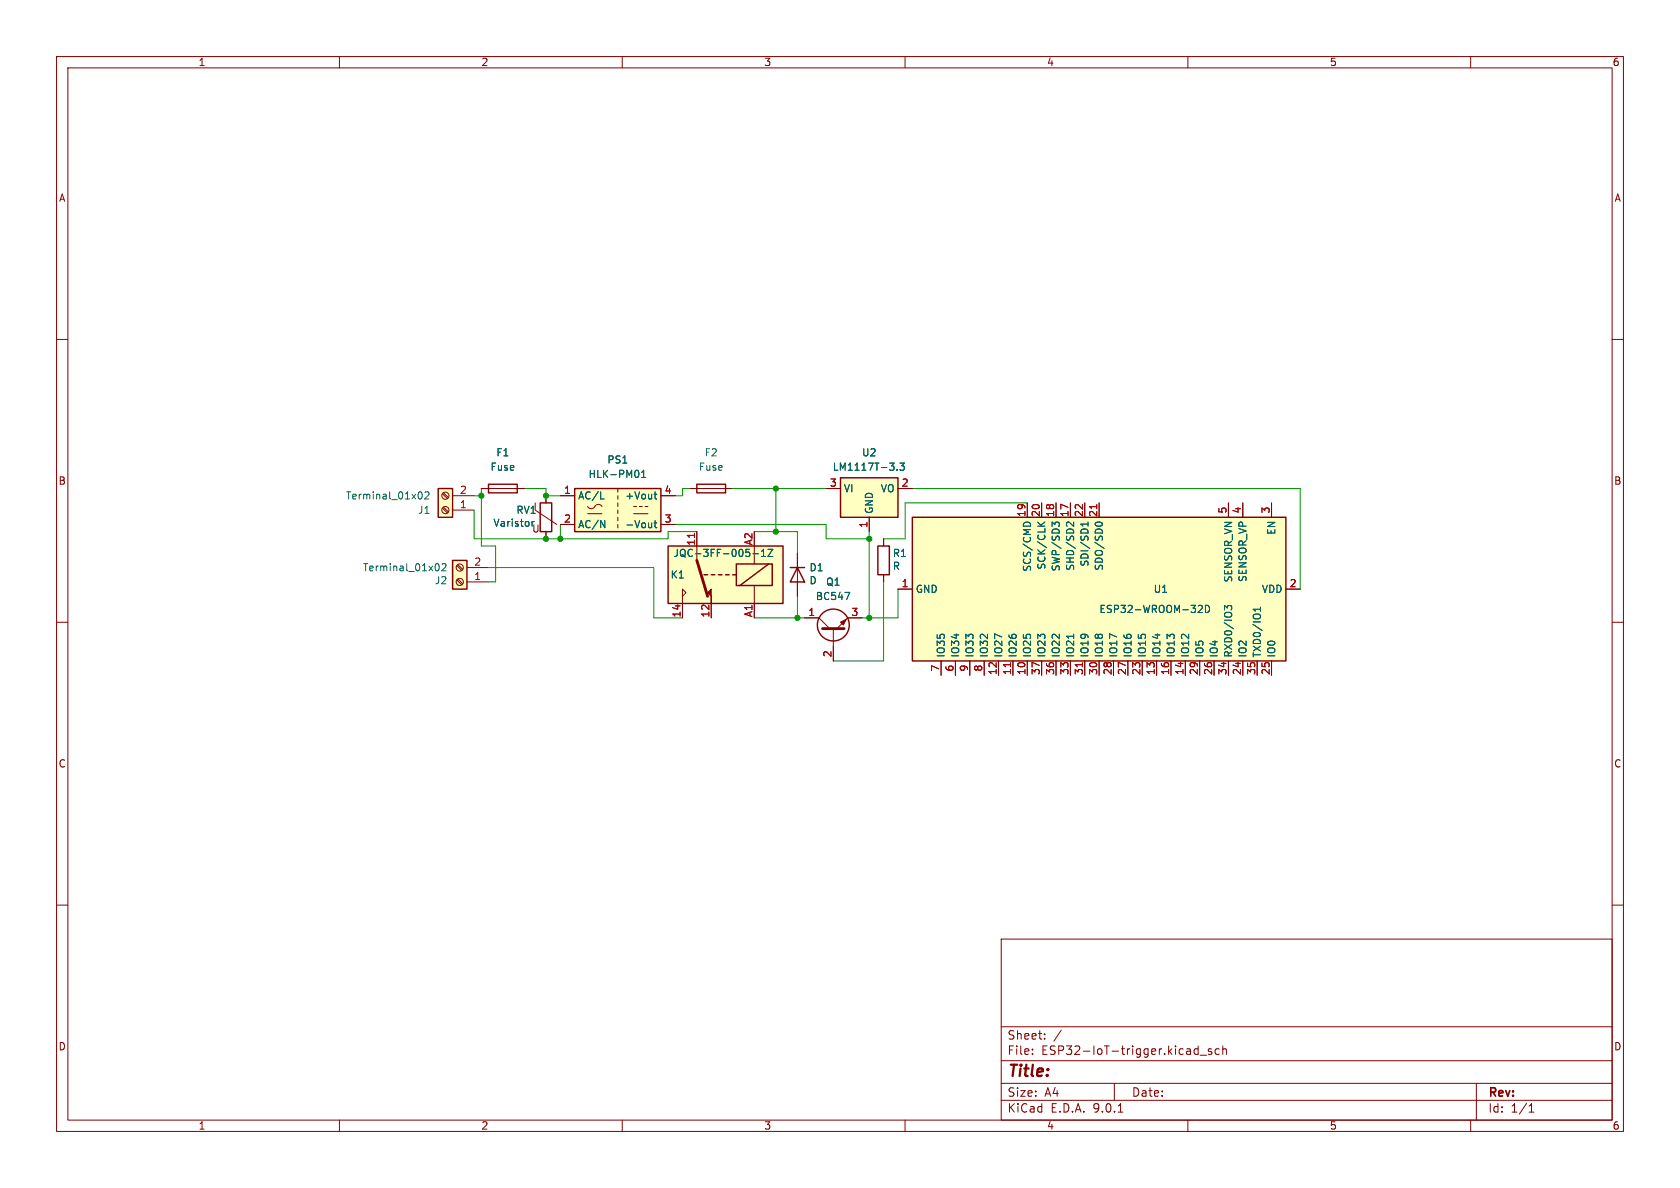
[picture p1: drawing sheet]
<svg xmlns="http://www.w3.org/2000/svg" width="297mm" height="210mm" viewBox="0 0 297 210" stroke-linecap="round" stroke-linejoin="round" font-family="sans-serif">
<g fill="none" stroke="#840000" stroke-width=".18">
<path d="M10 10h277v190h-277zM12 12h273v186h-273zM60 10v2M110 10v2M160 10v2M210 10v2M260 10v2M10 60h2M285 60h2M10 110h2M285 110h2M10 160h2"/>
<path d="M177 166h108v32h-108zM285 160h2M60 198v2M110 198v2M160 198v2M177 194.5h108M177 191.5h108M177 187.5h108M177 181.5h108M182.5 186.3v.1M182.5 185.5v.1M184.7 183.6v.1"/>
<path d="M184.7 182.8v.1M187.6 182.1l-1.3 2M197 191.5v3M197.7 196.6h.8M210 198v2M211.2 186.3h.6M211.2 185.5h.6M211.8 184.9v1.5M212.2 186.5h1.1M214.2 185.5l-.4-.1-.2 .2 .1 .2 .5 .2v.3h-.6M215.5 185.5l-.4-.1-.3 .3v.4l.2 .2h.5M216.2 185.5l.2-.1 .3 .1 .1 .9"/>
<path d="M216.2 184.9v1.5M260 198v2M261 191.5v6.5M270.3 196.6h.9M270.3 195.5l.4-.4v1.5"/>
</g>
<path d="M118.1 96.5h20.3v10.2h-20.3z" fill="#ffffc2"/>
<path d="M123.2 94v5.1M133.3 96.5v3.2M120.6 105.4l.7-.6-.7-.7v5.1M125.7 106.7v2.5M133.3 103.5v5.7" fill="none" stroke="#840000" stroke-width=".18"/>
<path d="M118.1 96.5h20.3v10.2h-20.3zM130.2 99.7h6.3v3.8h-6.3zM135.9 99.7l-5.1 3.8M124.5 101.6h.6M125.7 101.6h.7M127 101.6h.6M128.3 101.6h.6M129.5 101.6h.7" fill="none" stroke="#840000" stroke-width=".25"/>
<path d="M125.1 104.8l.6-.7v2.6v-1.3z" fill="#840000" stroke="#840000" stroke-width=".18"/>
<path d="M123.2 99.1l1.9 6.3" fill="none" stroke="#840000" stroke-width=".51"/>
<path d="M122.8 94.3v.7" fill="none" stroke="#a90000" stroke-width=".18"/>
<path d="M133.1 97.9h1M134.6 98.4h.7M134.6 97.5l.4-.4v1.3M135.8 97.1h.8l-.8 1.3h.8" fill="none" stroke="#006464" stroke-width=".18"/>
<path d="M161.3 91.4h66v25.4h-66z" fill="#ffffc2"/>
<path d="M161.3 91.4h66v25.4h-66z" fill="none" stroke="#840000" stroke-width=".25"/>
<g fill="none" stroke="#840000" stroke-width=".18">
<path d="M181.6 88.9v2.5M184.1 88.9v2.5M186.7 88.9v2.5M189.2 88.9v2.5M191.8 88.9v2.5M194.3 88.9v2.5M217.2 88.9v2.5M219.7 88.9v2.5M224.8 88.9v2.5M158.7 104.1h2.6M166.4 116.8v2.6M168.9 116.8v2.6"/>
<path d="M171.4 116.8v2.6M174 116.8v2.6M176.5 116.8v2.6M179.1 116.8v2.6M181.6 116.8v2.6M184.1 116.8v2.6M186.7 116.8v2.6M189.2 116.8v2.6M191.8 116.8v2.6M194.3 116.8v2.6M196.8 116.8v2.6M199.4 116.8v2.6"/>
<path d="M201.9 116.8v2.6M204.5 116.8v2.6M207 116.8v2.6M209.5 116.8v2.6M212.1 116.8v2.6M214.6 116.8v2.6M217.2 116.8v2.6M219.7 116.8v2.6M222.2 116.8v2.6M224.8 116.8v2.6M227.3 104.1h2.6"/>
</g>
<g fill="none" stroke="#006464" stroke-width=".18">
<path d="M181 92.5l.5-.2 .6 .2M183.5 92.3l.7 .7M184.7 92.3l-.7 .5M187.3 92.9v-.4l-.3-.2-.4 .1-.1 .3-.5-.4v.8M189.8 92.3v.8l-.9-.8-.3 .1-.1 .4M192.3 92.3v.7M192.3 92.7h-1.2l.3 .3M193.6 92.7a.68 .68 0 0 1 .7-.4 .68 .68 0 0 1 .6 .4M189.8 112.1v.7M211.8 107.1l.5-.1 .3 .4-.8 .9h.8M213.1 107a.64 .64 0 0 1 .7 .6 .64 .64 0 0 1-.7 .7zM217.7 107.8v-.5l-.1-.2h-.5l-.1 .4-.5-.5v.8"/>
<path d="M222.8 107.3v.8M222.8 107.7h-1.2l.3 .4"/>
</g>
<path d="M193.9 89.2v.7M178.7 117.1v.8M191.4 117.1v.8" fill="none" stroke="#a90000" stroke-width=".18"/>
<path d="M148.6 84.5h10.1v6.9h-10.1z" fill="#ffffc2"/>
<g fill="none" stroke="#840000" stroke-width=".25">
<path d="M86.4 85.6h5v1.5h-5zM95.5 88.9h2v5.1h-2zM123.2 85.6h5.1v1.5h-5.1zM148.6 84.5h10.1v6.9h-10.1zM155.2 96.5h2v5.1h-2zM139.7 100.3h2.5M141 100.3l1.2 2.6h-2.5z"/>
<circle cx="147.3" cy="110.5" r="2.82"/>
</g>
<g fill="none" stroke="#840000" stroke-width=".18">
<path d="M85.1 86.4h7.6M94.6 88.9v1.3l3.8 2.5M96.5 87.6v1.3M96.5 94v1.3M121.9 86.4h7.6M141 97.8v7.6M146 86.4h2.6M153.7 91.4v2.6M156.2 95.3v1.2M158.7 86.4h2.6M142.2 109.2h2.6l1.9 1.9M147.3 111.1v5.7"/>
<path d="M152.4 109.2h-2.5l-1.9 1.9M156.2 101.6v1.3"/>
</g>
<path d="M94.1 92.2v.8M94.4 92.2l-.3 .2M158.6 83v.1M159.1 81.9h.8l-.5 .4 .4 .2v.5l-.2 .1-.5-.1M149.4 104.7h.8l-.5 1.3" fill="none" stroke="#006464" stroke-width=".18"/>
<path d="M145.4 111.1h3.8" fill="none" stroke="#840000" stroke-width=".51"/>
<path d="M148.6 110l1-.5-.5 1z" fill="#840000" stroke="#840000" stroke-width=".18"/>
<path d="M77.5 86.4h2.5v5h-2.5z" fill="#ffffc2"/>
<path d="M77.5 86.4h2.5v5h-2.5z" fill="none" stroke="#840000" stroke-width=".25"/>
<g fill="none" stroke="#840000" stroke-width=".18">
<path d="M78.2 89.8l.9 .9M78.2 87.3l.9 .8M78.4 89.7l.9 .8M78.4 87.1l.9 .9M80 90.2h3.8M80 87.6h3.8"/>
<circle cx="78.7" cy="90.2" r=".63"/>
<circle cx="78.7" cy="87.6" r=".63"/>
</g>
<path d="M74.2 86.9a.68 .68 0 0 1 .5 .7 .68 .68 0 0 1-.5 .6M75.1 87.1l.5-.2 .2 .4-.7 .9h.7" fill="none" stroke="#006464" stroke-width=".18"/>
<path d="M80 99.1h2.5v5h-2.5z" fill="#ffffc2"/>
<path d="M80 99.1h2.5v5h-2.5z" fill="none" stroke="#840000" stroke-width=".25"/>
<g fill="none" stroke="#840000" stroke-width=".18">
<path d="M80.8 100l.8 .8M80.9 99.8l.9 .9M80.8 102.5l.8 .9M80.9 102.4l.9 .8M82.5 102.9h3.9M82.5 100.3h3.9"/>
<circle cx="81.3" cy="102.9" r=".63"/>
<circle cx="81.3" cy="100.3" r=".63"/>
</g>
<path d="M77.2 99.6a.68 .68 0 0 1 .5 .7 .68 .68 0 0 1-.5 .6M78.1 99.8l.5-.2 .3 .4-.8 .9h.8" fill="none" stroke="#006464" stroke-width=".18"/>
<path d="M101.6 86.4h15.2v7.6h-15.2z" fill="#ffffc2"/>
<path d="M101.6 86.4h15.2v7.6h-15.2z" fill="none" stroke="#840000" stroke-width=".25"/>
<g fill="none" stroke="#840000" stroke-width=".18">
<path d="M85.1 86.4h1.3M91.4 86.4h1.3M96.5 87.6v1.3M96.5 94v1.3M99.1 87.6h2.5M99.1 92.7h2.5M103.9 89.5a.8 .8 0 0 0 .8 .4 .8 .8 0 0 0 .6-.6 .73 .73 0 0 1 1.1 .2M103.9 90.8h2.5M109.2 86.4v.6M109.2 87.6v.7M109.2 88.9v.6M109.2 90.2v.6"/>
<path d="M109.2 91.4v.7M109.2 92.7v.6M112 90.8h2.6M112 89.5h.5M113 89.5h.5M114 89.5h.6M116.8 87.6h2.6M116.8 92.7h2.6M123.2 94v2.5M141 97.8v2.5M146 86.4h2.6M153.7 91.4v2.6"/>
<path d="M156.2 95.3v1.2M158.7 86.4h2.6M181.6 88.9v2.5M184.1 88.9v2.5M186.7 88.9v2.5M189.2 88.9v2.5M191.8 88.9v2.5M194.3 88.9v2.5M217.2 88.9v2.5M219.7 88.9v2.5M224.8 88.9v2.5M120.6 106.7v2.5"/>
<path d="M125.7 106.7v2.5M133.3 106.7v2.5M141 102.9v2.5M142.2 109.2h2.6M147.3 114.3v2.5M149.9 109.2h2.5M156.2 101.6v1.3M158.7 104.1h2.6M166.4 116.8v2.6M168.9 116.8v2.6M171.4 116.8v2.6M174 116.8v2.6"/>
<path d="M176.5 116.8v2.6M179.1 116.8v2.6M181.6 116.8v2.6M184.1 116.8v2.6M186.7 116.8v2.6M189.2 116.8v2.6M191.8 116.8v2.6M194.3 116.8v2.6M196.8 116.8v2.6M199.4 116.8v2.6M201.9 116.8v2.6M204.5 116.8v2.6"/>
<path d="M207 116.8v2.6M209.5 116.8v2.6M212.1 116.8v2.6M214.6 116.8v2.6M217.2 116.8v2.6M219.7 116.8v2.6M222.2 116.8v2.6M224.8 116.8v2.6M227.3 104.1h2.6"/>
</g>
<g fill="none" stroke="#006464" stroke-width=".18">
<path d="M94.1 92.2v.8M94.4 92.2l-.3 .2M106.2 88.2h.6M106.2 92l.7 1.3v-1.3M112.8 83.3l.1 .3-.1 .7M113.4 84.4h.7M113.4 83.5l.4-.4v1.3M115.6 87.4h.5M115.6 92.4h.5M115.8 86.9v1.1l.3 .2M115.8 92v1.1l.3 .2M133.1 97.9h1"/>
<path d="M134.6 98.4h.7M134.6 97.5l.4-.4v1.3M135.8 97.1h.8l-.8 1.3h.8M158.6 83v.1M159.1 81.9h.8l-.5 .4 .4 .2v.5l-.2 .1-.5-.1M181 92.5l.5-.2 .6 .2M183.5 92.3l.7 .7M184.7 92.3l-.7 .5M187.3 92.9v-.4l-.3-.2-.4 .1-.1 .3-.5-.4v.8M189.8 92.3v.8l-.9-.8-.3 .1-.1 .4M192.3 92.3v.7M192.3 92.7h-1.2l.3 .3"/>
<path d="M193.6 92.7a.68 .68 0 0 1 .7-.4 .68 .68 0 0 1 .6 .4M149.4 104.7h.8l-.5 1.3M189.8 112.1v.7M211.8 107.1l.5-.1 .3 .4-.8 .9h.8M213.1 107a.64 .64 0 0 1 .7 .6 .64 .64 0 0 1-.7 .7zM217.7 107.8v-.5l-.1-.2h-.5l-.1 .4-.5-.5v.8M222.8 107.3v.8M222.8 107.7h-1.2l.3 .4"/>
</g>
<g fill="none" stroke="#009600" stroke-width=".18">
<path d="M83.8 90.2v5.1h34.3v-1.3h5.1M83.8 87.6h1.3M85.1 86.4v10.1h2.5v6.4h-1.2M92.7 86.4h3.8v1.2h2.6M99.1 92.7v2.6M119.4 92.7h26.6v2.6h7.7M121.9 86.4h-1.3v1.2h-1.2M129.5 86.4h16.5M133.3 94h7.7v3.8M137.2 86.4v7.6M153.7 94v15.2M161.3 86.4h68.6v17.7"/>
<path d="M181.6 88.9h-21.6v6.4h-3.8M86.4 100.3h29.2v8.9h5M133.3 109.2h8.9M141 105.4v3.8M156.2 102.9v13.9h-8.9M158.7 104.1v5.1h-6.3"/>
</g>
<path d="M122.8 94.3v.7M193.9 89.2v.7M178.7 117.1v.8M191.4 117.1v.8" fill="none" stroke="#a90000" stroke-width=".18"/>
<g fill="#009600" stroke="#009600" stroke-width=".18">
<circle cx="141" cy="109.2" r=".46"/>
<circle cx="153.7" cy="95.3" r=".46"/>
<circle cx="153.7" cy="109.2" r=".46"/>
<circle cx="137.2" cy="94" r=".46"/>
<circle cx="137.2" cy="86.4" r=".46"/>
<circle cx="85.1" cy="87.6" r=".46"/>
<circle cx="96.5" cy="87.6" r=".46"/>
<circle cx="96.5" cy="95.3" r=".46"/>
<circle cx="99.1" cy="95.3" r=".46"/>
</g>
<text font-size="2.8" fill="#840000" x="178" y="190.9">Title:</text>
<g font-size="2.1" fill="#840000">
<text x="178" y="184">Sheet:</text>
<text x="178" y="186.7">File:</text>
<text x="184.1" y="186.7">ESP32-IoT-trigger.kicad_sch</text>
<text x="178" y="196.9">KiCad</text>
<text x="178" y="194.1">Size:</text>
<text x="184.7" y="194.1">A4</text>
<text x="185.7" y="196.9">E.D.A.</text>
<text x="193.3" y="196.9">9.0.1</text>
<text x="200" y="194.1">Date:</text>
<text x="263" y="194.3">Rev:</text>
<text x="263" y="196.9">Id:</text>
<text x="267.1" y="196.9">1/1</text>
</g>
<g font-size="1.8" fill="#840000">
<text x="35" y="11.9">1</text>
<text x="85" y="11.9">2</text>
<text x="135" y="11.9">3</text>
<text x="185" y="11.9">4</text>
<text x="235" y="11.9">5</text>
<text x="285" y="11.9">6</text>
<text x="10.3" y="35.9">A</text>
<text x="285.3" y="35.9">A</text>
<text x="10.3" y="85.9">B</text>
<text x="285.3" y="85.9">B</text>
<text x="94" y="94.3">U</text>
<text x="10.3" y="135.9">C</text>
<text x="285.3" y="135.9">C</text>
<text x="10.3" y="185.9">D</text>
<text x="285.3" y="185.9">D</text>
<text x="35" y="199.9">1</text>
<text x="85" y="199.9">2</text>
<text x="135" y="199.9">3</text>
<text x="185" y="199.9">4</text>
<text x="235" y="199.9">5</text>
<text x="285" y="199.9">6</text>
</g>
<g font-size="1.8" fill="#006464">
<text x="86.6" y="83.4">Fuse</text>
<text x="87.6" y="80.9">F1</text>
<text x="107.3" y="82.1">PS1</text>
<text x="123.5" y="83.4">Fuse</text>
<text x="124.5" y="80.9">F2</text>
<text x="147.1" y="83.4">LM1117T-3.3</text>
<text x="152.3" y="80.9">U2</text>
<text x="61" y="88.5">Terminal_01x02</text>
<text x="102.1" y="88.5">AC/L</text>
<text x="103.9" y="84.7">HLK-PM01</text>
<text x="110.4" y="88.5">+Vout</text>
<text x="149.1" y="87.2">VI</text>
<text x="155.6" y="87.2">VO</text>
<text x="73.8" y="91">J1</text>
<text x="87.1" y="93.3">Varistor</text>
<text x="91.2" y="91">RV1</text>
<text x="102.1" y="93.6">AC/N</text>
<text x="110.4" y="93.6">-Vout</text>
<text x="154.5" y="90.9" transform="rotate(-90 154.5 90.9)">GND</text>
<text x="225.7" y="94.6" transform="rotate(-90 225.7 94.6)">EN</text>
<text x="64.1" y="101.2">Terminal_01x02</text>
<text x="119" y="98.7">JQC-3FF-005-1Z</text>
<text x="143" y="101.2">D1</text>
<text x="157.7" y="98.7">R1</text>
<text x="157.7" y="100.9">R</text>
<text x="182.5" y="101.2" transform="rotate(-90 182.5 101.2)">SCS/CMD</text>
<text x="185" y="100.8" transform="rotate(-90 185 100.8)">SCK/CLK</text>
<text x="187.6" y="101.1" transform="rotate(-90 187.6 101.1)">SWP/SD3</text>
<text x="190.1" y="101" transform="rotate(-90 190.1 101)">SHD/SD2</text>
<text x="192.6" y="100.3" transform="rotate(-90 192.6 100.3)">SDI/SD1</text>
<text x="195.2" y="101" transform="rotate(-90 195.2 101)">SDO/SD0</text>
<text x="76.8" y="103.5">J2</text>
<text x="118.5" y="102.5">K1</text>
<text x="143" y="103.5">D</text>
<text x="144.1" y="106.3">BC547</text>
<text x="145.9" y="103.7">Q1</text>
<text x="161.8" y="105">GND</text>
<text x="203.9" y="105">U1</text>
<text x="218" y="103" transform="rotate(-90 218 103)">SENSOR_VN</text>
<text x="220.6" y="103" transform="rotate(-90 220.6 103)">SENSOR_VP</text>
<text x="223" y="105">VDD</text>
<text x="194.3" y="108.6">ESP32-WROOM-32D</text>
<text x="167.2" y="116.3" transform="rotate(-90 167.2 116.3)">IO35</text>
<text x="169.8" y="116.3" transform="rotate(-90 169.8 116.3)">IO34</text>
<text x="172.3" y="116.3" transform="rotate(-90 172.3 116.3)">IO33</text>
<text x="174.9" y="116.3" transform="rotate(-90 174.9 116.3)">IO32</text>
<text x="177.4" y="116.3" transform="rotate(-90 177.4 116.3)">IO27</text>
<text x="179.9" y="116.3" transform="rotate(-90 179.9 116.3)">IO26</text>
<text x="182.5" y="116.3" transform="rotate(-90 182.5 116.3)">IO25</text>
<text x="185" y="116.3" transform="rotate(-90 185 116.3)">IO23</text>
<text x="187.6" y="116.3" transform="rotate(-90 187.6 116.3)">IO22</text>
<text x="190.1" y="116.3" transform="rotate(-90 190.1 116.3)">IO21</text>
<text x="192.6" y="116.3" transform="rotate(-90 192.6 116.3)">IO19</text>
<text x="195.2" y="116.3" transform="rotate(-90 195.2 116.3)">IO18</text>
<text x="197.7" y="116.3" transform="rotate(-90 197.7 116.3)">IO17</text>
<text x="200.3" y="116.3" transform="rotate(-90 200.3 116.3)">IO16</text>
<text x="202.8" y="116.3" transform="rotate(-90 202.8 116.3)">IO15</text>
<text x="205.3" y="116.3" transform="rotate(-90 205.3 116.3)">IO14</text>
<text x="207.9" y="116.3" transform="rotate(-90 207.9 116.3)">IO13</text>
<text x="210.4" y="116.3" transform="rotate(-90 210.4 116.3)">IO12</text>
<text x="213" y="116.3" transform="rotate(-90 213 116.3)">IO5</text>
<text x="215.5" y="116.3" transform="rotate(-90 215.5 116.3)">IO4</text>
<text x="218" y="116.3" transform="rotate(-90 218 116.3)">RXD0/IO3</text>
<text x="220.6" y="116.3" transform="rotate(-90 220.6 116.3)">IO2</text>
<text x="223.1" y="116.3" transform="rotate(-90 223.1 116.3)">TXD0/IO1</text>
<text x="225.7" y="116.3" transform="rotate(-90 225.7 116.3)">IO0</text>
</g>
<g font-size="1.8" fill="#a90000">
<text x="81.2" y="89.9">1</text>
<text x="81.2" y="87.4">2</text>
<text x="99.6" y="87.4">1</text>
<text x="117.4" y="87.4">4</text>
<text x="146.6" y="86.1">3</text>
<text x="159.3" y="86.1">2</text>
<text x="99.6" y="92.5">2</text>
<text x="117.4" y="92.5">3</text>
<text x="153.4" y="93.4" transform="rotate(-90 153.4 93.4)">1</text>
<text x="181.4" y="91.5" transform="rotate(-90 181.4 91.5)">19</text>
<text x="183.9" y="91.5" transform="rotate(-90 183.9 91.5)">20</text>
<text x="186.4" y="91.5" transform="rotate(-90 186.4 91.5)">18</text>
<text x="189" y="91.5" transform="rotate(-90 189 91.5)">17</text>
<text x="191.5" y="91.5" transform="rotate(-90 191.5 91.5)">22</text>
<text x="194.1" y="91.5" transform="rotate(-90 194.1 91.5)">21</text>
<text x="216.9" y="90.9" transform="rotate(-90 216.9 90.9)">5</text>
<text x="219.5" y="90.9" transform="rotate(-90 219.5 90.9)">4</text>
<text x="224.5" y="90.9" transform="rotate(-90 224.5 90.9)">3</text>
<text x="83.7" y="100.1">2</text>
<text x="122.9" y="96.6" transform="rotate(-90 122.9 96.6)">11</text>
<text x="133.1" y="96.5" transform="rotate(-90 133.1 96.5)">A2</text>
<text x="83.7" y="102.6">1</text>
<text x="159.3" y="103.9">1</text>
<text x="227.9" y="103.9">2</text>
<text x="120.4" y="109.3" transform="rotate(-90 120.4 109.3)">14</text>
<text x="125.5" y="109.3" transform="rotate(-90 125.5 109.3)">12</text>
<text x="133.1" y="109.2" transform="rotate(-90 133.1 109.2)">A1</text>
<text x="142.8" y="109">1</text>
<text x="150.4" y="109">3</text>
<text x="147.1" y="116.3" transform="rotate(-90 147.1 116.3)">2</text>
<text x="166.1" y="118.8" transform="rotate(-90 166.1 118.8)">7</text>
<text x="168.7" y="118.8" transform="rotate(-90 168.7 118.8)">6</text>
<text x="171.2" y="118.8" transform="rotate(-90 171.2 118.8)">9</text>
<text x="173.7" y="118.8" transform="rotate(-90 173.7 118.8)">8</text>
<text x="176.3" y="119.4" transform="rotate(-90 176.3 119.4)">12</text>
<text x="178.8" y="119.4" transform="rotate(-90 178.8 119.4)">11</text>
<text x="181.4" y="119.4" transform="rotate(-90 181.4 119.4)">10</text>
<text x="183.9" y="119.4" transform="rotate(-90 183.9 119.4)">37</text>
<text x="186.4" y="119.4" transform="rotate(-90 186.4 119.4)">36</text>
<text x="189" y="119.4" transform="rotate(-90 189 119.4)">33</text>
<text x="191.5" y="119.4" transform="rotate(-90 191.5 119.4)">31</text>
<text x="194.1" y="119.4" transform="rotate(-90 194.1 119.4)">30</text>
<text x="196.6" y="119.4" transform="rotate(-90 196.6 119.4)">28</text>
<text x="199.1" y="119.4" transform="rotate(-90 199.1 119.4)">27</text>
<text x="201.7" y="119.4" transform="rotate(-90 201.7 119.4)">23</text>
<text x="204.2" y="119.4" transform="rotate(-90 204.2 119.4)">13</text>
<text x="206.8" y="119.4" transform="rotate(-90 206.8 119.4)">16</text>
<text x="209.3" y="119.4" transform="rotate(-90 209.3 119.4)">14</text>
<text x="211.8" y="119.4" transform="rotate(-90 211.8 119.4)">29</text>
<text x="214.4" y="119.4" transform="rotate(-90 214.4 119.4)">26</text>
<text x="216.9" y="119.4" transform="rotate(-90 216.9 119.4)">34</text>
<text x="219.5" y="119.4" transform="rotate(-90 219.5 119.4)">24</text>
<text x="222" y="119.4" transform="rotate(-90 222 119.4)">35</text>
<text x="224.5" y="119.4" transform="rotate(-90 224.5 119.4)">25</text>
</g>
</svg>
